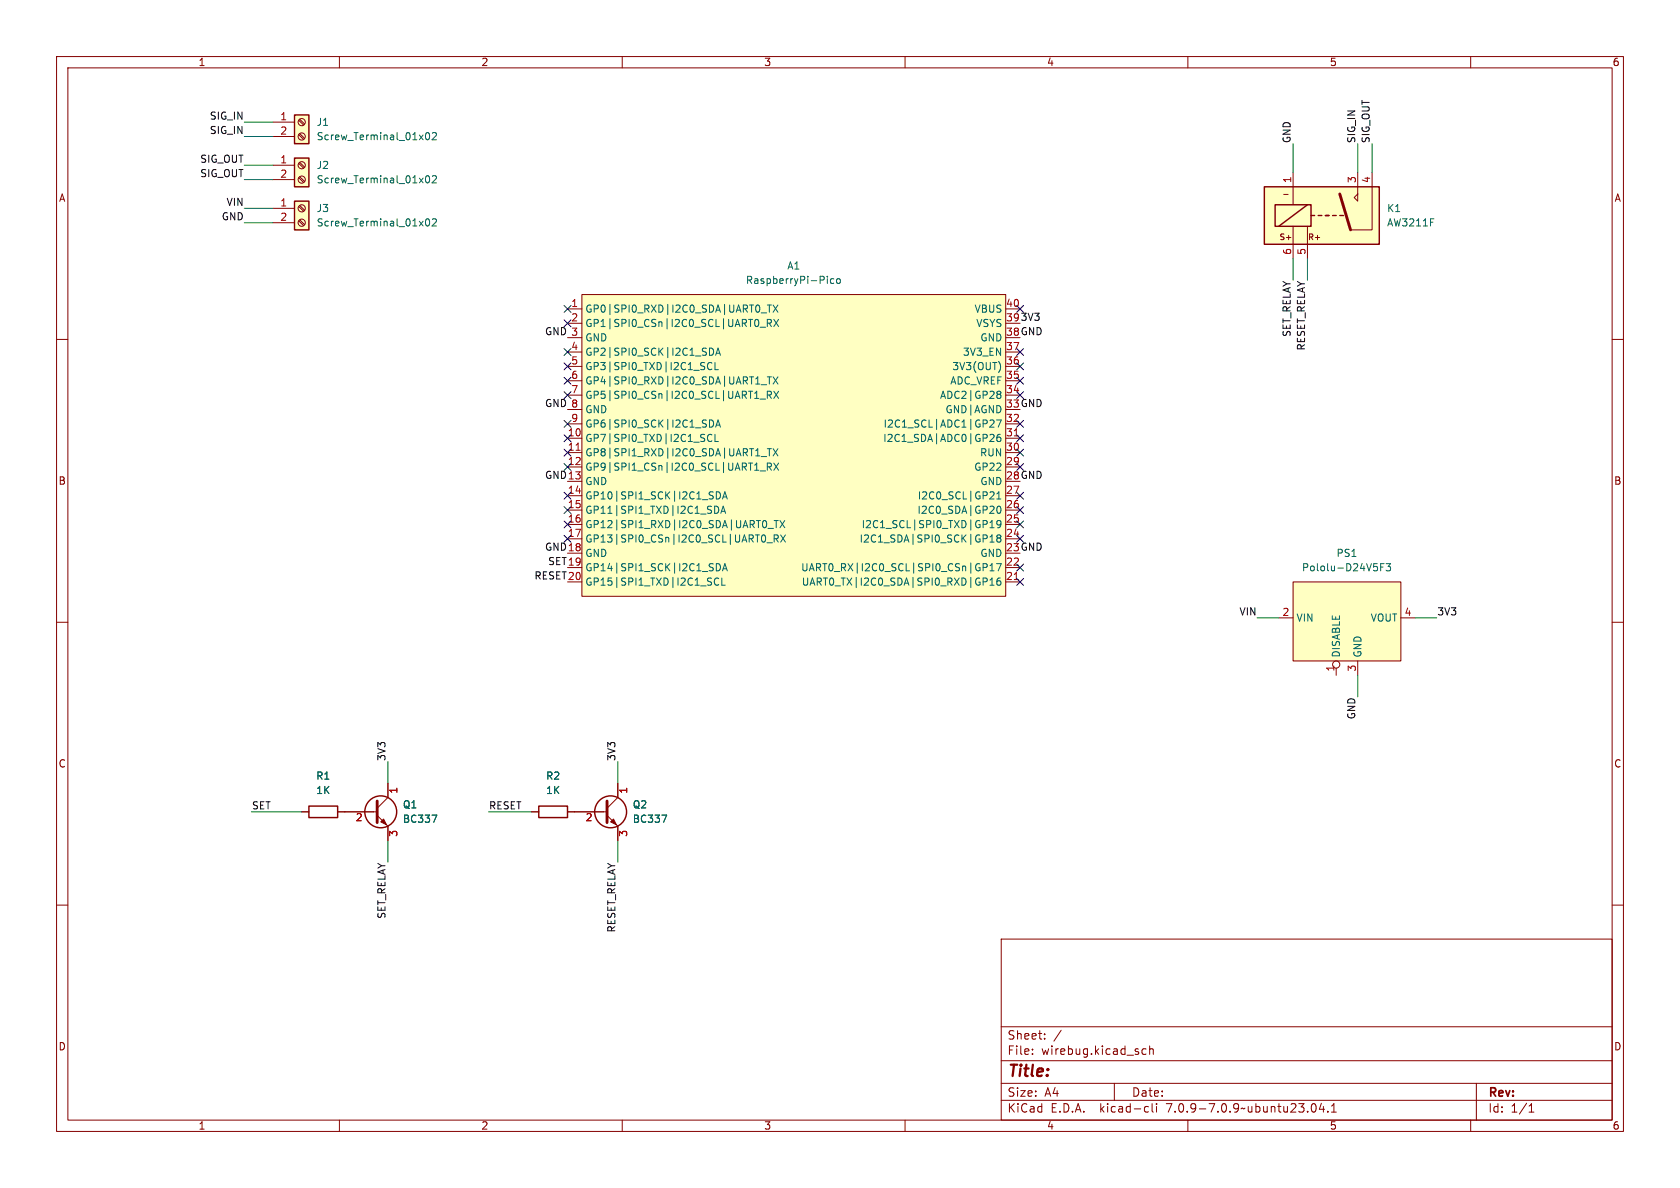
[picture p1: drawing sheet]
<svg xmlns="http://www.w3.org/2000/svg" width="297mm" height="210mm" viewBox="0 0 297 210" stroke-linecap="round" stroke-linejoin="round" font-family="sans-serif">
<g fill="none" stroke="#840000" stroke-width=".18">
<path d="M10 10h277v190h-277zM12 12h273v186h-273zM60 10v2M110 10v2M160 10v2M210 10v2M260 10v2M48.3 36.8h3.8M48.3 39.4h3.8M48.3 21.6h3.8M48.3 24.1h3.8M48.3 29.2h3.8"/>
<path d="M48.3 31.8h3.8M52.8 39l.9 .9M52.8 36.5l.9 .8M52.8 23.8l.9 .8M52.8 21.3l.9 .8M52.8 31.4l.9 .9M52.8 28.9l.9 .8M53 38.9l.8 .8M53 36.3l.8 .9M53 23.6l.8 .9M53 21.1l.8 .8M53 31.2l.8 .9"/>
<path d="M53 28.7l.8 .8M226.9 34.4h.8M228.6 30.5v5.7M240 34.3v1.3l-.6-.7zM240 30.5v3.8M242.6 30.5v10.1h-3.8M10 60h2M100.3 54.6h2.6M100.3 57.2h2.6M100.3 59.7h2.6M102.9 52.1h74.9v53.3h-74.9zM177.8 54.6h2.5"/>
<path d="M177.8 57.2h2.5M228.6 40v5.7M231.1 40v5.7M285 60h2M100.3 77.5h2.6M100.3 74.9h2.6M100.3 69.9h2.6M100.3 67.3h2.6M100.3 64.8h2.6M100.3 62.2h2.6M100.3 72.4h2.6M177.8 77.5h2.5"/>
<path d="M177.8 74.9h2.5M177.8 69.9h2.5M177.8 67.3h2.5M177.8 64.8h2.5M177.8 62.2h2.5M100.3 80h2.6M100.3 82.6h2.6M100.3 85.1h2.6M100.3 87.6h2.6M100.3 90.2h2.6M100.3 92.7h2.6M100.3 95.3h2.6"/>
<path d="M100.3 97.8h2.6M177.8 80h2.5M177.8 82.6h2.5M177.8 87.6h2.5M177.8 90.2h2.5M177.8 92.7h2.5M177.8 95.3h2.5M10 110h2M100.3 100.3h2.6M100.3 102.9h2.6M177.8 100.3h2.5M177.8 102.9h2.5"/>
<path d="M226.1 109.2h2.5M228.6 102.9h19v13.9h-19zM236.2 118.1v1.3M240 116.8v2.6M247.6 109.2h2.6M285 110h2M68.6 138.4v2.6l-1.9 1.9M109.2 138.4v2.6l-1.9 1.9M10 160h2M53.3 143.5h1.3M59.7 143.5h7M66.7 144.1l1.9 2v2.5"/>
<path d="M94 143.5h1.2M100.3 143.5h7M107.3 144.1l1.9 2v2.5M285 160h2M177 166h108v32h-108zM60 198v2M110 198v2M160 198v2M177 194.5h108M177 191.5h108M177 187.5h108M177 181.5h108"/>
<path d="M182.5 186.3v.1M182.5 185.5v.1M184.7 183.6v.1M184.7 182.8v.1M187.6 182.1l-1.3 2M197 191.5v3M202.6 195.6l.4 .1M202.6 185.5l-.4-.1-.3 .3v.4l.1 .2h.6M203 196.5l-.4 .1M203.2 185.5l.3-.1 .3 .1 .1 .9M203.2 184.9v1.5M203.7 195.1v1.3l.2 .2"/>
<path d="M204.5 195.1v.1M204.5 195.6v1M210 198v2M232 195.2l.2-.1a.81 .81 0 0 1 .6 .6 .81 .81 0 0 1-.3 .8l-.2 .1a.81 .81 0 0 1-.6-.6 .81 .81 0 0 1 .3-.8zM233.6 195l-.4 1.1h1M234 195.6v1M234.7 196.5v.1M235.4 196.6h.8M235.4 195.5l.4-.4v1.5M260 198v2M261 191.5v6.5M270.3 196.6h.9"/>
<path d="M270.3 195.5l.4-.4v1.5"/>
<circle cx="53.3" cy="36.8" r=".63"/>
<circle cx="53.3" cy="39.4" r=".63"/>
<circle cx="53.3" cy="24.1" r=".63"/>
<circle cx="53.3" cy="29.2" r=".63"/>
<circle cx="53.3" cy="31.7" r=".63"/>
<circle cx="53.3" cy="21.6" r=".63"/>
<circle cx="236.2" cy="117.5" r=".63"/>
</g>
<g fill="none" stroke="#840000" stroke-width=".25">
<path d="M52.1 35.6h2.5v5h-2.5zM52.1 20.3h2.5v5.1h-2.5zM52.1 27.9h2.5v5.1h-2.5zM223.5 33h20.3v10.2h-20.3zM225.4 36.2h6.4v3.8h-6.4zM231.1 36.2l-5 3.8M231.8 38.1h.6M233 38.1h.7M234.3 38.1h.6M235.6 38.1h.6M236.9 38.1h.6M54.6 142.5h5.1v2h-5.1z"/>
<path d="M95.2 142.5h5.1v2h-5.1z"/>
<circle cx="67.3" cy="143.5" r="2.82"/>
<circle cx="107.9" cy="143.5" r="2.82"/>
</g>
<path d="M236.9 34.3l1.9 6.3M66.7 141.6v3.8M107.3 141.6v3.8" fill="none" stroke="#840000" stroke-width=".51"/>
<g fill="#840000" stroke="#840000" stroke-width=".18">
<path d="M67.3 145.3l.5-.5 .5 1z"/>
<path d="M107.9 145.3l.6-.5 .5 1z"/>
</g>
<g fill="none" stroke="#006464" stroke-width=".18">
<path d="M75.3 38.8l.2-.1a.68 .68 0 0 1 .5 .6 .68 .68 0 0 1-.5 .6l-.2-.1-.1-.3zM75.3 23.6l.2-.2a.68 .68 0 0 1 .5 .7 .68 .68 0 0 1-.5 .6l-.2-.1-.1-.4zM75.3 31.2l.2-.1a.68 .68 0 0 1 .5 .6 .68 .68 0 0 1-.5 .6l-.2-.1-.1-.4zM76.4 38.8l.5-.1 .3 .3-.8 .9h.8M76.4 23.6l.5-.2 .3 .4-.8 .9h.8M76.4 31.2l.5-.1 .3 .3-.8 .9h.8M134.4 57.9h.9M134.6 55.3h.9M135.7 53.9h.7M135.7 57.1h.6l.1-.2-.1-.3-.6-.1v1.2M136 57.1l.4 .6M136 53.9v1.3"/>
<path d="M136.7 53.9l.8 1.3M136.8 56.5l.8 1.2M137.5 53.9l-.8 1.3M137.6 56.5l-.8 1.2M146.3 48.8v.2M146.3 49.3v.8M147.4 49.3h-.4l-.2 .2 .1 .5h.5M148 49.4l.1-.1 .4 .1 .1 .5-.2 .1-.3 .1-.1-.1zM125.4 74.2a.64 .64 0 0 1 .8 .7 .64 .64 0 0 1-.8 .6zM125.4 61.5a.64 .64 0 0 1 .8 .7 .64 .64 0 0 1-.8 .6zM125.9 76.9a.6 .6 0 0 0-.9 .4 .6 .6 0 0 0 .6 .7l.3-.1M125.9 64.2a.6 .6 0 0 0-.9 .4 .6 .6 0 0 0 .6 .7l.3-.1"/>
<path d="M126.4 76.8v1.2h.6M126.4 64.1v1.2h.6M126.5 62.8l.4-1.3 .5 1.3M126.5 75.5l.4-1.3 .5 1.3M126.6 62.4h.6M126.6 75.1h.6M134.4 70.6h.9M134.6 68h.9M135.7 79.3h.7M135.7 69.8h.6l.1-.2-.1-.3-.6-.1v1.2M135.7 66.6h.7M136 69.8l.4 .6"/>
<path d="M136 66.6v1.3M136 79.3v1.3M136.7 79.3l.8 1.3M136.7 66.6l.8 1.3M136.8 69.2l.8 1.2M137.5 79.3l-.8 1.3M137.5 66.6l-.8 1.3M137.6 69.2l-.8 1.2M175.1 76.8h.4l.2 .3-.7 .9h.7M175.2 74.2l-.2 .2M175.5 74.2l.2 .3v.3l-.7 .7h.7M176.3 69.3l.2-.1h.3l.1 .3-.2 .2"/>
<path d="M176.3 69.6l.2 .1M176.5 69.7h.2M176.5 69.7l-.2 .1M176.7 69.7l.2 .2v.4l-.2 .1-.4-.1M176.8 64.3l.1 .4-.1 .8M176.8 76.8h-.3a.86 .86 0 0 0 0 1.2l.4-.1v-.4l-.2-.2h-.4l-.1 .2M177 74.2l-.5 1.3M126.3 89.5a.64 .64 0 0 1 .8 .6 .64 .64 0 0 1-.8 .6zM126.6 86.9a.64 .64 0 0 1 .8 .7 .64 .64 0 0 1-.8 .6zM126.6 99.6a.64 .64 0 0 1 .8 .7 .64 .64 0 0 1-.8 .6zM127.4 90.7l.4-1.2 .5 1.2M127.5 90.4h.7"/>
<path d="M127.7 88.2l.5-1.3 .4 1.3M127.8 87.8h.7M134.4 83.3h.9M134.6 80.7h.9M135.6 96h1M135.7 82.5h.6l.1-.2-.1-.3-.6-.1v1.2M135.8 93.4h.9M136 82.5l.4 .6M136.8 81.9l.8 1.2M136.9 92h.7M136.9 95.2h.6l.1-.2-.1-.3-.6-.1v1.2M137.2 95.2l.4 .6"/>
<path d="M137.2 92v1.3M137.6 81.9l-.8 1.2M137.9 92l.8 1.3M138 94.6l.9 1.2M138.7 92l-.8 1.3M138.9 94.6l-.9 1.2M175 92.4l.4-.4v1.3M175 94.9l.4-.3v1.2M175 95.8h.7M175 93.3h.7M175.5 86.9l.2 .3v.3l-.7 .7h.7M176.2 99.6h.8l-.5 1.3"/>
<path d="M176.2 88.2h.7M176.2 87.3l.4-.4v1.3M176.4 89.5h.1a.68 .68 0 0 1 .5 .6 .68 .68 0 0 1-.5 .6 .84 .84 0 0 1-.1-1.2zM176.5 95.1l-.3-.2 .3-.3h.2l.2 .2-.2 .3M176.5 95.1l-.3 .2 .1 .4 .2 .1h.3l.1-.2v-.3l-.2-.2M176.5 95.1h.2M176.9 92.6l-.2 .2-.4-.1-.1-.1 .1-.5 .4-.1 .2 .1a.84 .84 0 0 1-.3 1.2h-.3M244.7 99.6h-.6v1.3M245 99.6h.8l-.4 .5 .4 .1v.6l-.2 .1-.6-.1M127.1 102.3a.6 .6 0 0 0-.9 .4 .6 .6 0 0 0 .6 .7l.3-.1M127.6 102.2v1.2h.6M127.7 100.9l.5-1.3 .4 1.3"/>
<path d="M127.8 100.5h.7M173.8 100.3l.6-.1 .1-.1v-.3l-.7-.2v1.3M173.8 102.2h.5l.2 .2-.1 .4h-.6M175 100.9h.7M175 103.4h.7M175 100l.4-.4v1.3M175 102.5l.4-.3v1.2M176.8 102.2h-.3a.86 .86 0 0 0 0 1.2l.4-.1v-.4l-.2-.2h-.4l-.1 .2M244.1 100.2h.4M76.4 144.1h.8l-.5 1.3M117 144.1h.9l-.6 1.3"/>
</g>
<g fill="#ffffc2" stroke="#ffffc2" stroke-width=".18">
<path d="M102.9 52.1h74.9v53.3h-74.9z"/>
<path d="M52.1 35.6h2.5v5h-2.5z"/>
<path d="M223.5 33h20.3v10.2h-20.3z"/>
<path d="M52.1 20.3h2.5v5.1h-2.5z"/>
<path d="M52.1 27.9h2.5v5.1h-2.5z"/>
<path d="M228.6 102.9h19v13.9h-19z"/>
</g>
<path d="M101.8 79.6h.8M179.3 77.1h.7M179.3 102.5h.7" fill="none" stroke="#a90000" stroke-width=".18"/>
<g fill="none" stroke="#009600" stroke-width=".18">
<path d="M43.2 24.1h5.1M43.2 21.6h5.1M43.2 29.2h5.1M43.2 39.4h5.1M43.2 36.8h5.1M43.2 31.8h5.1M228.6 25.4v5.1M240 25.4v5.1M242.6 25.4v5.1M228.6 45.7v3.8M231.1 45.7v3.8M222.2 109.2h3.9"/>
<path d="M240 119.4v3.8M250.2 109.2h3.8M68.6 134.6v3.8M109.2 134.6v3.8M44.4 143.5h8.9M68.6 148.6v3.8M86.4 143.5h7.6M109.2 148.6v3.8"/>
</g>
<g fill="none" stroke="#000084" stroke-width=".18">
<path d="M99.7 54l1.2 1.2M99.7 56.5l1.2 1.3M100.9 54l-1.2 1.2M100.9 56.5l-1.2 1.3M179.7 54l1.2 1.2M180.9 54l-1.2 1.2M99.7 79.4l1.2 1.2M99.7 74.3l1.2 1.2M99.7 66.7l1.2 1.2M99.7 76.9l1.2 1.2M99.7 64.2l1.2 1.2M99.7 69.2l1.2 1.3"/>
<path d="M99.7 61.6l1.2 1.2M100.9 79.4l-1.2 1.2M100.9 74.3l-1.2 1.2M100.9 66.7l-1.2 1.2M100.9 76.9l-1.2 1.2M100.9 64.2l-1.2 1.2M100.9 69.2l-1.2 1.3M100.9 61.6l-1.2 1.2M179.7 64.2l1.2 1.2M179.7 74.3l1.2 1.2M179.7 66.7l1.2 1.2M179.7 76.9l1.2 1.2"/>
<path d="M179.7 79.4l1.2 1.2M179.7 61.6l1.2 1.2M179.7 69.2l1.2 1.3M180.9 64.2l-1.2 1.2M180.9 74.3l-1.2 1.2M180.9 66.7l-1.2 1.2M180.9 76.9l-1.2 1.2M180.9 79.4l-1.2 1.2M180.9 61.6l-1.2 1.2M180.9 69.2l-1.2 1.3M99.7 92.1l1.2 1.2M99.7 89.6l1.2 1.2"/>
<path d="M99.7 94.6l1.2 1.3M99.7 87l1.2 1.2M99.7 81.9l1.2 1.3M100.9 92.1l-1.2 1.2M100.9 89.6l-1.2 1.2M100.9 94.6l-1.2 1.3M100.9 87l-1.2 1.2M100.9 81.9l-1.2 1.3M179.7 89.6l1.2 1.2M179.7 81.9l1.2 1.3M179.7 92.1l1.2 1.2M179.7 87l1.2 1.2"/>
<path d="M179.7 99.7l1.2 1.2M179.7 94.6l1.2 1.3M180.9 89.6l-1.2 1.2M180.9 81.9l-1.2 1.3M180.9 92.1l-1.2 1.2M180.9 87l-1.2 1.2M180.9 99.7l-1.2 1.2M180.9 94.6l-1.2 1.3M179.7 102.3l1.2 1.2M180.9 102.3l-1.2 1.2"/>
</g>
<text font-size="2.8" fill="#840000" x="178" y="190.9">Title:</text>
<g font-size="2.1" fill="#840000">
<text x="178" y="184">Sheet:</text>
<text x="178" y="186.7">File:</text>
<text x="184.1" y="186.7">wirebug.kicad_sch</text>
<text x="178" y="196.9">KiCad</text>
<text x="178" y="194.1">Size:</text>
<text x="184.7" y="194.1">A4</text>
<text x="185.7" y="196.9">E.D.A.</text>
<text x="194.6" y="196.9">kicad-cli</text>
<text x="200" y="194.1">Date:</text>
<text x="206.5" y="196.9">7.0.9-7.0.9~ubuntu23.04.1</text>
<text x="263" y="194.3">Rev:</text>
<text x="263" y="196.9">Id:</text>
<text x="267.1" y="196.9">1/1</text>
</g>
<g font-size="1.8" fill="#840000">
<text x="35" y="11.9">1</text>
<text x="85" y="11.9">2</text>
<text x="135" y="11.9">3</text>
<text x="185" y="11.9">4</text>
<text x="235" y="11.9">5</text>
<text x="285" y="11.9">6</text>
<text x="10.3" y="35.9">A</text>
<text x="285.3" y="35.9">A</text>
<text x="10.3" y="85.9">B</text>
<text x="285.3" y="85.9">B</text>
<text x="10.3" y="135.9">C</text>
<text x="285.3" y="135.9">C</text>
<text x="10.3" y="185.9">D</text>
<text x="285.3" y="185.9">D</text>
<text x="35" y="199.9">1</text>
<text x="85" y="199.9">2</text>
<text x="135" y="199.9">3</text>
<text x="185" y="199.9">4</text>
<text x="235" y="199.9">5</text>
<text x="285" y="199.9">6</text>
</g>
<g font-size="1.8" fill="#0f0f0f">
<text x="37" y="21.2">SIG_IN</text>
<text x="37" y="23.8">SIG_IN</text>
<text x="35.3" y="28.9">SIG_OUT</text>
<text x="228.3" y="25.4" transform="rotate(-90 228.3 25.4)">GND</text>
<text x="239.7" y="25.4" transform="rotate(-90 239.7 25.4)">SIG_IN</text>
<text x="242.2" y="25.4" transform="rotate(-90 242.2 25.4)">SIG_OUT</text>
<text x="35.3" y="31.4">SIG_OUT</text>
<text x="39.1" y="39">GND</text>
<text x="40" y="36.5">VIN</text>
<text x="96.3" y="59.3">GND 3</text>
<text x="177.8" y="59.4">38 GND</text>
<text x="180.3" y="56.8">3V3</text>
<text x="228.3" y="59.7" transform="rotate(-90 228.3 59.7)">SET_RELAY</text>
<text x="230.8" y="62.1" transform="rotate(-90 230.8 62.1)">RESET_RELAY</text>
<text x="96.3" y="72">GND 8</text>
<text x="177.8" y="72.1">33 GND</text>
<text x="96.3" y="84.7">GND13</text>
<text x="177.8" y="84.8">28 GND</text>
<text x="96.3" y="97.4">GND18</text>
<text x="96.8" y="100">SET19</text>
<text x="177.8" y="97.5">23 GND</text>
<text x="94.4" y="102.5">RESET20</text>
<text x="219" y="108.9">VIN</text>
<text x="254" y="108.9">3V3</text>
<text x="239.7" y="127.3" transform="rotate(-90 239.7 127.3)">GND</text>
<text x="68.2" y="134.6" transform="rotate(-90 68.2 134.6)">3V3</text>
<text x="108.9" y="134.6" transform="rotate(-90 108.9 134.6)">3V3</text>
<text x="44.4" y="143.2">SET</text>
<text x="86.4" y="143.2">RESET</text>
<text x="68.2" y="162.5" transform="rotate(-90 68.2 162.5)">SET_RELAY</text>
<text x="108.9" y="164.9" transform="rotate(-90 108.9 164.9)">RESET_RELAY</text>
</g>
<g font-size="1.8" fill="#a90000">
<text x="49.5" y="21.3">1</text>
<text x="49.5" y="23.9">2</text>
<text x="49.5" y="29">1</text>
<text x="49.5" y="31.5">2</text>
<text x="228.3" y="32.5" transform="rotate(-90 228.3 32.5)">1</text>
<text x="239.8" y="32.5" transform="rotate(-90 239.8 32.5)">3</text>
<text x="242.3" y="32.5" transform="rotate(-90 242.3 32.5)">4</text>
<text x="49.5" y="36.6">1</text>
<text x="49.5" y="39.1">2</text>
<text x="228.3" y="45.2" transform="rotate(-90 228.3 45.2)">6</text>
<text x="230.9" y="45.2" transform="rotate(-90 230.9 45.2)">5</text>
<text x="100.9" y="54.4">1</text>
<text x="100.9" y="56.9">2</text>
<text x="177.8" y="56.9">39</text>
<text x="177.8" y="54.4">40</text>
<text x="100.9" y="62">4</text>
<text x="100.9" y="64.5">5</text>
<text x="177.8" y="64.5">36</text>
<text x="177.8" y="62">37</text>
<text x="100.9" y="67.1">6</text>
<text x="100.9" y="69.6">7</text>
<text x="177.8" y="69.6">34</text>
<text x="177.8" y="67.1">35</text>
<text x="100.3" y="77.2">10</text>
<text x="100.9" y="74.7">9</text>
<text x="177.8" y="77.2">31</text>
<text x="177.8" y="74.7">32</text>
<text x="100.3" y="79.8">11</text>
<text x="100.3" y="82.3">12</text>
<text x="177.8" y="82.3">29</text>
<text x="177.8" y="79.8">30</text>
<text x="100.3" y="87.4">14</text>
<text x="100.3" y="89.9">15</text>
<text x="177.8" y="89.9">26</text>
<text x="177.8" y="87.4">27</text>
<text x="100.3" y="92.5">16</text>
<text x="100.3" y="95">17</text>
<text x="177.8" y="95">24</text>
<text x="177.8" y="92.5">25</text>
<text x="177.8" y="100.1">22</text>
<text x="177.8" y="102.6">21</text>
<text x="226.6" y="109">2</text>
<text x="248.2" y="109">4</text>
<text x="236" y="118.8" transform="rotate(-90 236 118.8)">1</text>
<text x="239.8" y="118.8" transform="rotate(-90 239.8 118.8)">3</text>
<text x="70.6" y="140.4" transform="rotate(-90 70.6 140.4)">1</text>
<text x="111.2" y="140.4" transform="rotate(-90 111.2 140.4)">1</text>
<text x="62.8" y="145.5">2</text>
<text x="70.6" y="148" transform="rotate(-90 70.6 148)">3</text>
<text x="103.4" y="145.5">2</text>
<text x="111.2" y="148" transform="rotate(-90 111.2 148)">3</text>
</g>
<g font-size="1.8" fill="#006464">
<text x="55.9" y="22.5">J1</text>
<text x="55.9" y="25">Screw_Terminal_01x02</text>
<text x="55.9" y="30.1">J2</text>
<text x="55.9" y="32.6">Screw_Terminal_01x02</text>
<text x="55.9" y="37.7">J3</text>
<text x="55.9" y="40.2">Screw_Terminal_01x02</text>
<text x="245.1" y="37.7">K1</text>
<text x="245.1" y="40.2">AW3211F</text>
<text x="139.1" y="47.9">A1</text>
<text x="131.8" y="50.4">RaspberryPi-Pico</text>
<text x="103.4" y="55.5">GP0|SPI0_RXD|I2C0_SDA|UART0_TX</text>
<text x="103.4" y="58">GP1|SPI0_CSn|I2C0_SCL|UART0_RX</text>
<text x="172.2" y="55.5">VBUS</text>
<text x="172.5" y="58">VSYS</text>
<text x="103.4" y="60.6">GND</text>
<text x="103.4" y="63.1">GP2|SPI0_SCK|I2C1_SDA</text>
<text x="103.4" y="65.6">GP3|SPI0_TXD|I2C1_SCL</text>
<text x="168.3" y="65.6">3V3(OUT)</text>
<text x="170.1" y="63.1">3V3_EN</text>
<text x="173.2" y="60.6">GND</text>
<text x="103.4" y="68.2">GP4|SPI0_RXD|I2C0_SDA|UART1_TX</text>
<text x="103.4" y="70.7">GP5|SPI0_CSn|I2C0_SCL|UART1_RX</text>
<text x="166.1" y="70.7">ADC2|GP28</text>
<text x="167.9" y="68.2">ADC_VREF</text>
<text x="103.4" y="73.3">GND</text>
<text x="103.4" y="75.8">GP6|SPI0_SCK|I2C1_SDA</text>
<text x="156.1" y="75.8">I2C1_SCL|ADC1|GP27</text>
<text x="167" y="73.3">GND|AGND</text>
<text x="103.4" y="78.3">GP7|SPI0_TXD|I2C1_SCL</text>
<text x="103.4" y="80.9">GP8|SPI1_RXD|I2C0_SDA|UART1_TX</text>
<text x="103.4" y="83.4">GP9|SPI1_CSn|I2C0_SCL|UART1_RX</text>
<text x="156" y="78.3">I2C1_SDA|ADC0|GP26</text>
<text x="172.1" y="83.4">GP22</text>
<text x="173.2" y="80.9">RUN</text>
<text x="103.4" y="86">GND</text>
<text x="103.4" y="88.5">GP10|SPI1_SCK|I2C1_SDA</text>
<text x="162.2" y="88.5">I2C0_SCL|GP21</text>
<text x="173.2" y="86">GND</text>
<text x="103.4" y="91">GP11|SPI1_TXD|I2C1_SDA</text>
<text x="103.4" y="93.6">GP12|SPI1_RXD|I2C0_SDA|UART0_TX</text>
<text x="152.2" y="93.6">I2C1_SCL|SPI0_TXD|GP19</text>
<text x="162.1" y="91">I2C0_SDA|GP20</text>
<text x="103.4" y="96.1">GP13|SPI0_CSn|I2C0_SCL|UART0_RX</text>
<text x="103.4" y="98.7">GND</text>
<text x="103.4" y="101.2">GP14|SPI1_SCK|I2C1_SDA</text>
<text x="141.5" y="101.2">UART0_RX|I2C0_SCL|SPI0_CSn|GP17</text>
<text x="151.9" y="96.1">I2C1_SDA|SPI0_SCK|GP18</text>
<text x="173.2" y="98.7">GND</text>
<text x="230.1" y="101.2">Pololu-D24V5F3</text>
<text x="236.2" y="98.7">PS1</text>
<text x="103.4" y="103.7">GP15|SPI1_TXD|I2C1_SCL</text>
<text x="141.6" y="103.7">UART0_TX|I2C0_SDA|SPI0_RXD|GP16</text>
<text x="229.1" y="110.1">VIN</text>
<text x="242.2" y="110.1">VOUT</text>
<text x="237.1" y="116.3" transform="rotate(-90 237.1 116.3)">DISABLE</text>
<text x="240.9" y="116.3" transform="rotate(-90 240.9 116.3)">GND</text>
<text x="55.8" y="138">R1</text>
<text x="55.8" y="140.6">1K</text>
<text x="71.1" y="143.1">Q1</text>
<text x="96.4" y="138">R2</text>
<text x="96.4" y="140.6">1K</text>
<text x="111.8" y="143.1">Q2</text>
<text x="71.1" y="145.6">BC337</text>
<text x="111.8" y="145.6">BC337</text>
</g>
<g font-size="1.4" fill="#840000">
<text x="226.1" y="42.6">S+</text>
<text x="231.2" y="42.6">R+</text>
</g>
</svg>
